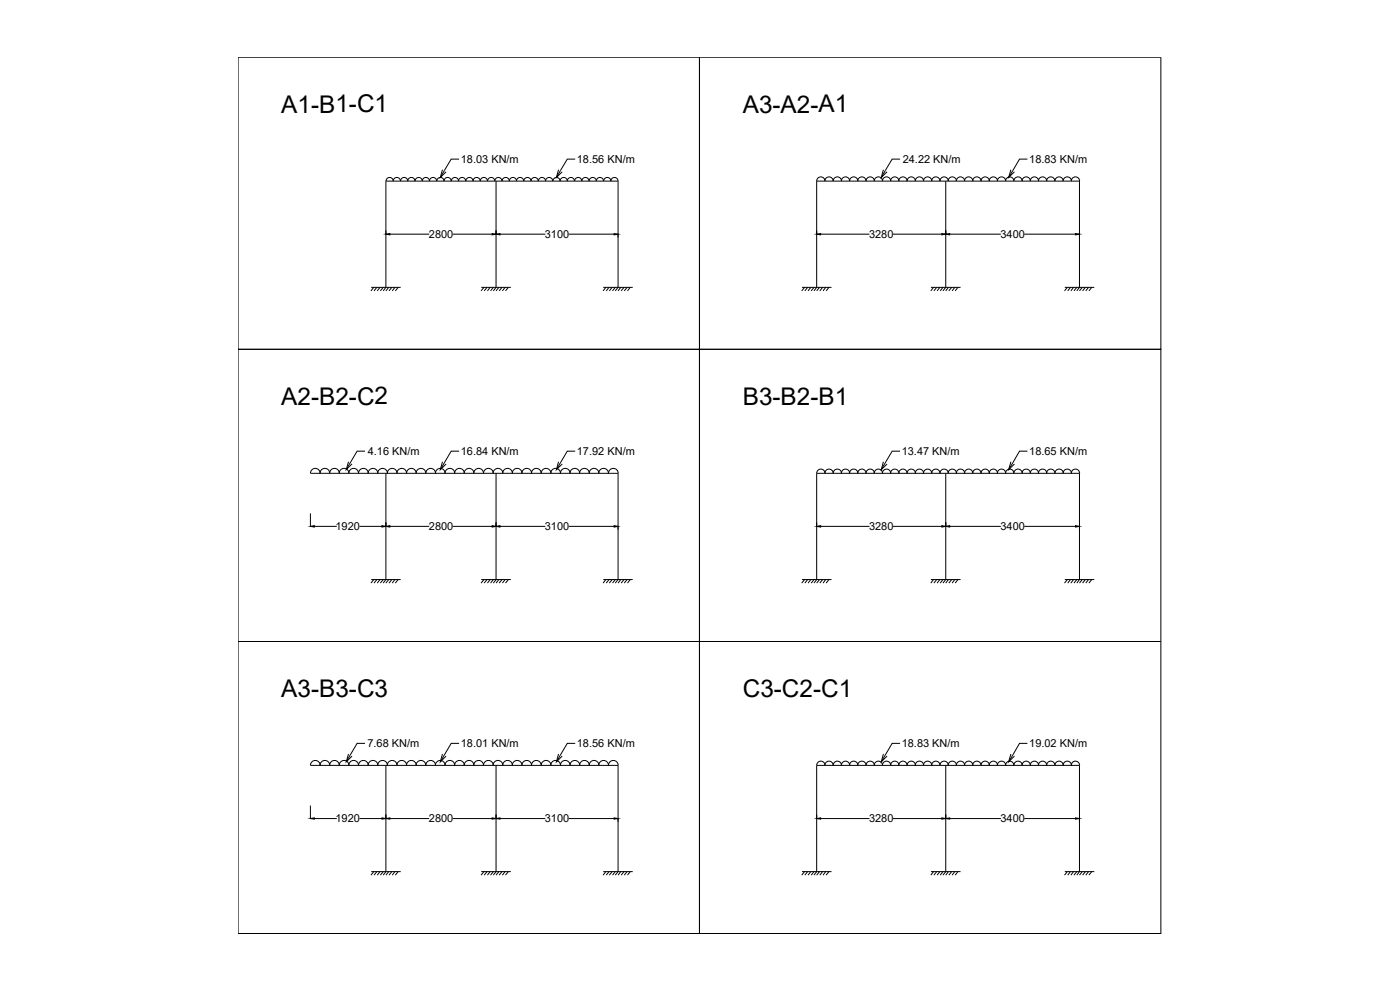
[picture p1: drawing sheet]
<svg xmlns="http://www.w3.org/2000/svg" width="420mm" height="297mm" viewBox="0 0 420 297" stroke-linecap="round" stroke-linejoin="round" font-family="sans-serif">
<!-- layer: 0 -->
<g fill="none" stroke="#000" stroke-width=".3">
<path d="M71.4 17.2h277v87.6h-138.5v-87.6v87.6h-138.5zM115.8 54.3v31.9l-.8 1.1M115.8 54.3h69.7M115.9 54.3a1.08 1.08 0 0 1 1-1.1 1.08 1.08 0 0 1 1.1 1.1 1.08 1.08 0 0 1 1.1-1.1 1.08 1.08 0 0 1 1.1 1.1 1.1 1.1 0 0 1 1.1-1.1 1.1 1.1 0 0 1 1.1 1.1 1.08 1.08 0 0 1 1.1-1.1 1.08 1.08 0 0 1 1 1.1 1.1 1.1 0 0 1 1.1-1.1 1.1 1.1 0 0 1 1.1 1.1 1.08 1.08 0 0 1 1.1-1.1 1.08 1.08 0 0 1 1.1 1.1 1.08 1.08 0 0 1 1.1-1.1 1.08 1.08 0 0 1 1 1.1 1.1 1.1 0 0 1 1.2-1.1 1.1 1.1 0 0 1 1.1 1.1 1.08 1.08 0 0 1 1-1.1 1.08 1.08 0 0 1 1.1 1.1 1.1 1.1 0 0 1 1.1-1.1 1.1 1.1 0 0 1 1.1 1.1 1.08 1.08 0 0 1 1.1-1.1 1.08 1.08 0 0 1 1.1 1.1 1.1 1.1 0 0 1 1.1-1.1 1.1 1.1 0 0 1 1.1 1.1 1.08 1.08 0 0 1 1.1-1.1 1.08 1.08 0 0 1 1 1.1 1.08 1.08 0 0 1 1.1-1.1 1.08 1.08 0 0 1 1.1 1.1 1.1 1.1 0 0 1 1.1-1.1 1.1 1.1 0 0 1 1.1 1.1 1.08 1.08 0 0 1 1.1-1.1 1.08 1.08 0 0 1 1.1 1.1 1.1 1.1 0 0 1 1.1-1.1 1.1 1.1 0 0 1 1.1 1.1 1.08 1.08 0 0 1 1-1.1 1.08 1.08 0 0 1 1.1 1.1 1.08 1.08 0 0 1 1.1-1.1 1.08 1.08 0 0 1 1.1 1.1 1.1 1.1 0 0 1 1.1-1.1 1.1 1.1 0 0 1 1.1 1.1 1.08 1.08 0 0 1 1.1-1.1 1.08 1.08 0 0 1 1 1.1 1.1 1.1 0 0 1 1.1-1.1 1.1 1.1 0 0 1 1.1 1.1 1.08 1.08 0 0 1 1.1-1.1 1.08 1.08 0 0 1 1.1 1.1M132.8 50.9l-.6 2.3 1.7-1.7M137.8 47.7h-2.4l-3.2 5.5M148.9 54.3v31.9l-.8 1.1M165.9 54.3a1.08 1.08 0 0 1 1.1-1.1 1.08 1.08 0 0 1 1.1 1.1 1.08 1.08 0 0 1 1.1-1.1 1.08 1.08 0 0 1 1.1 1.1 1.08 1.08 0 0 1 1-1.1 1.08 1.08 0 0 1 1.1 1.1 1.1 1.1 0 0 1 1.1-1.1 1.1 1.1 0 0 1 1.1 1.1 1.08 1.08 0 0 1 1.1-1.1 1.08 1.08 0 0 1 1.1 1.1M167.6 50.9l-.6 2.3 1.7-1.7M172.6 47.7h-2.3l-3.3 5.5M176.8 54.3a1.08 1.08 0 0 1 1.1-1.1 1.08 1.08 0 0 1 1.1 1.1 1.08 1.08 0 0 1 1.1-1.1 1.08 1.08 0 0 1 1 1.1M181.2 54.3a1.08 1.08 0 0 1 1.1-1.1 1.08 1.08 0 0 1 1 1.1 1.08 1.08 0 0 1 1.1-1.1 1.08 1.08 0 0 1 1.1 1.1"/>
<path d="M185.5 54.3v31.9l-.9 1.1M245.1 54.3a1.25 1.25 0 0 1 1.2-1.2 1.25 1.25 0 0 1 1.3 1.2M245.1 54.3h78.9M245.1 54.3v31.9l-.8 1.1M247.6 54.3a1.25 1.25 0 0 1 1.2-1.2 1.25 1.25 0 0 1 1.2 1.2 1.25 1.25 0 0 1 1.3-1.2 1.25 1.25 0 0 1 1.2 1.2M252.5 54.3a1.25 1.25 0 0 1 1.3-1.2 1.25 1.25 0 0 1 1.2 1.2M255 54.3a1.25 1.25 0 0 1 1.2-1.2 1.25 1.25 0 0 1 1.3 1.2 1.23 1.23 0 0 1 1.2-1.2 1.23 1.23 0 0 1 1.2 1.2 1.25 1.25 0 0 1 1.3-1.2 1.25 1.25 0 0 1 1.2 1.2 1.23 1.23 0 0 1 1.2-1.2 1.23 1.23 0 0 1 1.3 1.2 1.23 1.23 0 0 1 1.2-1.2 1.23 1.23 0 0 1 1.2 1.2M265.1 50.9l-.6 2.3 1.7-1.7M267.3 54.3a1.25 1.25 0 0 1 1.2-1.2 1.25 1.25 0 0 1 1.3 1.2M269.7 54.3a1.25 1.25 0 0 1 1.3-1.2 1.25 1.25 0 0 1 1.2 1.2 1.25 1.25 0 0 1 1.3-1.2 1.25 1.25 0 0 1 1.2 1.2M270.1 47.7h-2.4l-3.2 5.5M274.7 54.3a1.25 1.25 0 0 1 1.2-1.2 1.25 1.25 0 0 1 1.3 1.2 1.23 1.23 0 0 1 1.2-1.2 1.23 1.23 0 0 1 1.2 1.2 1.23 1.23 0 0 1 1.3-1.2 1.23 1.23 0 0 1 1.2 1.2 1.25 1.25 0 0 1 1.2-1.2 1.25 1.25 0 0 1 1.3 1.2 1.23 1.23 0 0 1 1.2-1.2 1.23 1.23 0 0 1 1.2 1.2"/>
<path d="M283.8 54.3v31.9l-.8 1.1M287 54.3a1.25 1.25 0 0 1 1.3-1.2 1.25 1.25 0 0 1 1.2 1.2M289.5 54.3a1.25 1.25 0 0 1 1.2-1.2 1.25 1.25 0 0 1 1.3 1.2 1.23 1.23 0 0 1 1.2-1.2 1.23 1.23 0 0 1 1.2 1.2 1.25 1.25 0 0 1 1.3-1.2 1.25 1.25 0 0 1 1.2 1.2 1.23 1.23 0 0 1 1.2-1.2 1.23 1.23 0 0 1 1.3 1.2M299.3 54.3a1.25 1.25 0 0 1 1.3-1.2 1.25 1.25 0 0 1 1.2 1.2M301.8 54.3a1.25 1.25 0 0 1 1.2-1.2 1.25 1.25 0 0 1 1.3 1.2 1.25 1.25 0 0 1 1.2-1.2 1.25 1.25 0 0 1 1.3 1.2M303.4 50.9l-.7 2.3 1.7-1.7M306.7 54.3a1.25 1.25 0 0 1 1.3-1.2 1.25 1.25 0 0 1 1.2 1.2M308.3 47.7h-2.3l-3.3 5.5M309.2 54.3a1.25 1.25 0 0 1 1.2-1.2 1.25 1.25 0 0 1 1.3 1.2 1.23 1.23 0 0 1 1.2-1.2 1.23 1.23 0 0 1 1.2 1.2M314.1 54.3a1.25 1.25 0 0 1 1.2-1.2 1.25 1.25 0 0 1 1.3 1.2 1.25 1.25 0 0 1 1.2-1.2 1.25 1.25 0 0 1 1.3 1.2M319.1 54.3a1.25 1.25 0 0 1 1.2-1.2 1.25 1.25 0 0 1 1.2 1.2M321.5 54.3a1.25 1.25 0 0 1 1.3-1.2 1.25 1.25 0 0 1 1.2 1.2"/>
<path d="M324 54.3v31.9l-.8 1.1M117 70.3h11.8M135.9 70.3h11.8M150.1 70.3h13.5M170.7 70.3h13.6M246.3 70.3h14.6M268 70.3h14.6M285 70.3h15.4M307.4 70.3h15.4M111.4 86.2h8.9M112.2 86.2l-.9 1.1M113.1 86.2l-.8 1.1"/>
<path d="M114 86.2l-.8 1.1M115 86.2l-.8 1.1M116.7 86.2l-.9 1.1M117.6 86.2l-.9 1.1M118.5 86.2l-.8 1.1M119.5 86.2l-.9 1.1M144.4 86.2h8.9M145.2 86.2l-.8 1.1M146.2 86.2l-.9 1.1M147.1 86.2l-.8 1.1M148.1 86.2l-.9 1.1M149.7 86.2l-.8 1.1"/>
<path d="M150.7 86.2l-.9 1.1M151.6 86.2l-.8 1.1M152.6 86.2l-.9 1.1M181 86.2h8.9M181.8 86.2l-.8 1.1M182.8 86.2l-.9 1.1M183.7 86.2l-.8 1.1M184.6 86.2l-.8 1.1M186.3 86.2l-.8 1.1M187.3 86.2l-.9 1.1M188.2 86.2l-.8 1.1M189.1 86.2l-.8 1.1"/>
<path d="M240.7 86.2h8.8M241.5 86.2l-.9 1.1M242.4 86.2l-.9 1.1M243.3 86.2l-.8 1.1M244.3 86.2l-.9 1.1M245.9 86.2l-.8 1.1M246.9 86.2l-.9 1.1M247.8 86.2l-.8 1.1M248.8 86.2l-.9 1.1M279.4 86.2h8.9M280.1 86.2l-.8 1.1M281.1 86.2l-.8 1.1"/>
<path d="M282.1 86.2l-.9 1.1M283 86.2l-.8 1.1M284.6 86.2l-.8 1.1M285.6 86.2l-.8 1.1M286.5 86.2l-.8 1.1M287.5 86.2l-.8 1.1M319.6 86.2h8.8M320.3 86.2l-.8 1.1M321.3 86.2l-.9 1.1M322.2 86.2l-.8 1.1M323.2 86.2l-.9 1.1M324.8 86.2l-.8 1.1"/>
<path d="M325.7 86.2l-.8 1.1M326.7 86.2l-.8 1.1M327.6 86.2l-.8 1.1M71.4 104.8h138.5v175.3h-138.5zM209.9 104.8h138.5v175.3h-138.5zM104.6 138.5l-.7 2.4 1.7-1.7M109.5 135.4h-2.3l-3.3 5.5M132.8 138.5l-.6 2.4 1.7-1.7M137.8 135.4h-2.4l-3.2 5.5M167.6 138.5l-.6 2.4 1.7-1.7M172.6 135.4h-2.3l-3.3 5.5M265.1 138.5l-.6 2.4 1.7-1.7"/>
<path d="M270.1 135.4h-2.4l-3.2 5.5M303.4 138.5l-.7 2.4 1.7-1.7M308.3 135.4h-2.3l-3.3 5.5M93.2 154v3.9M94.3 157.9h6.8M96 142a1.46 1.46 0 0 1 1.5-1.5 1.46 1.46 0 0 1 1.5 1.5M96.1 142a1.46 1.46 0 0 0-1.5-1.5 1.46 1.46 0 0 0-1.4 1.5h92.3v31.9l-.9 1M98.9 142a1.46 1.46 0 0 1 1.5-1.5 1.46 1.46 0 0 1 1.4 1.5 1.44 1.44 0 0 1 1.5-1.5 1.44 1.44 0 0 1 1.4 1.5M104.7 142a1.46 1.46 0 0 1 1.4-1.5 1.46 1.46 0 0 1 1.5 1.5 1.46 1.46 0 0 1 1.5-1.5 1.46 1.46 0 0 1 1.4 1.5M107.9 157.9h6.7M110.5 142a1.46 1.46 0 0 1 1.4-1.5 1.46 1.46 0 0 1 1.5 1.5 1.44 1.44 0 0 1 1.4-1.5 1.44 1.44 0 0 1 1.5 1.5M115.8 142v31.9l-.8 1"/>
<path d="M116.2 142a1.46 1.46 0 0 1 1.5-1.5 1.46 1.46 0 0 1 1.5 1.5 1.44 1.44 0 0 1 1.4-1.5 1.44 1.44 0 0 1 1.4 1.5 1.44 1.44 0 0 1 1.5-1.5 1.44 1.44 0 0 1 1.4 1.5M117 157.9h11.8M124.9 142a1.46 1.46 0 0 1 1.4-1.5 1.46 1.46 0 0 1 1.5 1.5 1.46 1.46 0 0 1 1.5-1.5 1.46 1.46 0 0 1 1.4 1.5 1.44 1.44 0 0 1 1.5-1.5 1.44 1.44 0 0 1 1.4 1.5M133.5 142a1.46 1.46 0 0 1 1.5-1.5 1.46 1.46 0 0 1 1.5 1.5M135.9 157.9h11.8M136.4 142a1.46 1.46 0 0 1 1.5-1.5 1.46 1.46 0 0 1 1.4 1.5 1.44 1.44 0 0 1 1.5-1.5 1.44 1.44 0 0 1 1.4 1.5M142.2 142a1.46 1.46 0 0 1 1.4-1.5 1.46 1.46 0 0 1 1.5 1.5 1.46 1.46 0 0 1 1.5-1.5 1.46 1.46 0 0 1 1.4 1.5M148 142a1.46 1.46 0 0 1 1.4-1.5 1.46 1.46 0 0 1 1.5 1.5 1.44 1.44 0 0 1 1.4-1.5 1.44 1.44 0 0 1 1.5 1.5M148.9 142v31.9l-.8 1M150.1 157.9h13.5M153.7 142a1.46 1.46 0 0 1 1.5-1.5 1.46 1.46 0 0 1 1.5 1.5M156.6 142a1.46 1.46 0 0 1 1.5-1.5 1.46 1.46 0 0 1 1.4 1.5 1.44 1.44 0 0 1 1.5-1.5 1.44 1.44 0 0 1 1.4 1.5 1.46 1.46 0 0 1 1.5-1.5 1.46 1.46 0 0 1 1.4 1.5"/>
<path d="M165.3 142a1.46 1.46 0 0 1 1.5-1.5 1.46 1.46 0 0 1 1.4 1.5 1.44 1.44 0 0 1 1.5-1.5 1.44 1.44 0 0 1 1.4 1.5 1.44 1.44 0 0 1 1.4-1.5 1.44 1.44 0 0 1 1.5 1.5M170.7 157.9h13.6M173.9 142a1.46 1.46 0 0 1 1.5-1.5 1.46 1.46 0 0 1 1.5 1.5 1.44 1.44 0 0 1 1.4-1.5 1.44 1.44 0 0 1 1.4 1.5M179.7 142a1.46 1.46 0 0 1 1.5-1.5 1.46 1.46 0 0 1 1.4 1.5 1.46 1.46 0 0 1 1.5-1.5 1.46 1.46 0 0 1 1.4 1.5M245.1 142a1.25 1.25 0 0 1 1.2-1.3 1.25 1.25 0 0 1 1.3 1.3M245.1 142h78.9M245.1 142v31.9l-.8 1M246.3 157.9h14.6M247.6 142a1.25 1.25 0 0 1 1.2-1.3 1.25 1.25 0 0 1 1.2 1.3 1.25 1.25 0 0 1 1.3-1.3 1.25 1.25 0 0 1 1.2 1.3M252.5 142a1.25 1.25 0 0 1 1.3-1.3 1.25 1.25 0 0 1 1.2 1.3M255 142a1.25 1.25 0 0 1 1.2-1.3 1.25 1.25 0 0 1 1.3 1.3 1.23 1.23 0 0 1 1.2-1.3 1.23 1.23 0 0 1 1.2 1.3 1.25 1.25 0 0 1 1.3-1.3 1.25 1.25 0 0 1 1.2 1.3 1.23 1.23 0 0 1 1.2-1.3 1.23 1.23 0 0 1 1.3 1.3 1.23 1.23 0 0 1 1.2-1.3 1.23 1.23 0 0 1 1.2 1.3M267.3 142a1.25 1.25 0 0 1 1.2-1.3 1.25 1.25 0 0 1 1.3 1.3"/>
<path d="M268 157.9h14.6M269.7 142a1.25 1.25 0 0 1 1.3-1.3 1.25 1.25 0 0 1 1.2 1.3 1.25 1.25 0 0 1 1.3-1.3 1.25 1.25 0 0 1 1.2 1.3M274.7 142a1.25 1.25 0 0 1 1.2-1.3 1.25 1.25 0 0 1 1.3 1.3 1.23 1.23 0 0 1 1.2-1.3 1.23 1.23 0 0 1 1.2 1.3 1.23 1.23 0 0 1 1.3-1.3 1.23 1.23 0 0 1 1.2 1.3 1.25 1.25 0 0 1 1.2-1.3 1.25 1.25 0 0 1 1.3 1.3 1.23 1.23 0 0 1 1.2-1.3 1.23 1.23 0 0 1 1.2 1.3M283.8 142v31.9l-.8 1M285 157.9h15.4M287 142a1.25 1.25 0 0 1 1.3-1.3 1.25 1.25 0 0 1 1.2 1.3M289.5 142a1.25 1.25 0 0 1 1.2-1.3 1.25 1.25 0 0 1 1.3 1.3 1.23 1.23 0 0 1 1.2-1.3 1.23 1.23 0 0 1 1.2 1.3 1.25 1.25 0 0 1 1.3-1.3 1.25 1.25 0 0 1 1.2 1.3 1.23 1.23 0 0 1 1.2-1.3 1.23 1.23 0 0 1 1.3 1.3M299.3 142a1.25 1.25 0 0 1 1.3-1.3 1.25 1.25 0 0 1 1.2 1.3M301.8 142a1.25 1.25 0 0 1 1.2-1.3 1.25 1.25 0 0 1 1.3 1.3 1.25 1.25 0 0 1 1.2-1.3 1.25 1.25 0 0 1 1.3 1.3M306.7 142a1.25 1.25 0 0 1 1.3-1.3 1.25 1.25 0 0 1 1.2 1.3M307.4 157.9h15.4M309.2 142a1.25 1.25 0 0 1 1.2-1.3 1.25 1.25 0 0 1 1.3 1.3 1.23 1.23 0 0 1 1.2-1.3 1.23 1.23 0 0 1 1.2 1.3"/>
<path d="M314.1 142a1.25 1.25 0 0 1 1.2-1.3 1.25 1.25 0 0 1 1.3 1.3 1.25 1.25 0 0 1 1.2-1.3 1.25 1.25 0 0 1 1.3 1.3M319.1 142a1.25 1.25 0 0 1 1.2-1.3 1.25 1.25 0 0 1 1.2 1.3M321.5 142a1.25 1.25 0 0 1 1.3-1.3 1.25 1.25 0 0 1 1.2 1.3M324 142v31.9l-.8 1M111.4 173.9h8.9M112.2 173.9l-.9 1M113.1 173.9l-.8 1M114 173.9l-.8 1M115 173.9l-.8 1M116.7 173.9l-.9 1M117.6 173.9l-.9 1M118.5 173.9l-.8 1"/>
<path d="M119.5 173.9l-.9 1M144.4 173.9h8.9M145.2 173.9l-.8 1M146.2 173.9l-.9 1M147.1 173.9l-.8 1M148.1 173.9l-.9 1M149.7 173.9l-.8 1M150.7 173.9l-.9 1M151.6 173.9l-.8 1M152.6 173.9l-.9 1M181 173.9h8.9M181.8 173.9l-.8 1"/>
<path d="M182.8 173.9l-.9 1M183.7 173.9l-.8 1M184.6 173.9l-.8 1M186.3 173.9l-.8 1M187.3 173.9l-.9 1M188.2 173.9l-.8 1M189.1 173.9l-.8 1M240.7 173.9h8.8M241.5 173.9l-.9 1M242.4 173.9l-.9 1M243.3 173.9l-.8 1M244.3 173.9l-.9 1"/>
<path d="M245.9 173.9l-.8 1M246.9 173.9l-.9 1M247.8 173.9l-.8 1M248.8 173.9l-.9 1M279.4 173.9h8.9M280.1 173.9l-.8 1M281.1 173.9l-.8 1M282.1 173.9l-.9 1M283 173.9l-.8 1M284.6 173.9l-.8 1M285.6 173.9l-.8 1M286.5 173.9l-.8 1"/>
<path d="M287.5 173.9l-.8 1M319.6 173.9h8.8M320.3 173.9l-.8 1M321.3 173.9l-.9 1M322.2 173.9l-.8 1M323.2 173.9l-.9 1M324.8 173.9l-.8 1M325.7 173.9l-.8 1M326.7 173.9l-.8 1M327.6 173.9l-.8 1M71.4 192.5h277M93.2 229.6a1.46 1.46 0 0 1 1.4-1.4 1.46 1.46 0 0 1 1.5 1.4"/>
<path d="M93.2 229.6h92.3v31.9l-.9 1.1M96 229.6a1.46 1.46 0 0 1 1.5-1.4 1.46 1.46 0 0 1 1.5 1.4M98.9 229.6a1.46 1.46 0 0 1 1.5-1.4 1.46 1.46 0 0 1 1.4 1.4 1.44 1.44 0 0 1 1.5-1.4 1.44 1.44 0 0 1 1.4 1.4M104.6 226.2l-.7 2.4 1.7-1.7M104.7 229.6a1.46 1.46 0 0 1 1.4-1.4 1.46 1.46 0 0 1 1.5 1.4 1.46 1.46 0 0 1 1.5-1.4 1.46 1.46 0 0 1 1.4 1.4M109.5 223h-2.3l-3.3 5.6M110.5 229.6a1.46 1.46 0 0 1 1.4-1.4 1.46 1.46 0 0 1 1.5 1.4 1.44 1.44 0 0 1 1.4-1.4 1.44 1.44 0 0 1 1.5 1.4M115.8 229.6v31.9l-.8 1.1M116.2 229.6a1.46 1.46 0 0 1 1.5-1.4 1.46 1.46 0 0 1 1.5 1.4 1.44 1.44 0 0 1 1.4-1.4 1.44 1.44 0 0 1 1.4 1.4 1.44 1.44 0 0 1 1.5-1.4 1.44 1.44 0 0 1 1.4 1.4M124.9 229.6a1.46 1.46 0 0 1 1.4-1.4 1.46 1.46 0 0 1 1.5 1.4 1.46 1.46 0 0 1 1.5-1.4 1.46 1.46 0 0 1 1.4 1.4 1.44 1.44 0 0 1 1.5-1.4 1.44 1.44 0 0 1 1.4 1.4M132.8 226.2l-.6 2.4 1.7-1.7M133.5 229.6a1.46 1.46 0 0 1 1.5-1.4 1.46 1.46 0 0 1 1.5 1.4"/>
<path d="M136.4 229.6a1.46 1.46 0 0 1 1.5-1.4 1.46 1.46 0 0 1 1.4 1.4 1.44 1.44 0 0 1 1.5-1.4 1.44 1.44 0 0 1 1.4 1.4M137.8 223h-2.4l-3.2 5.6M142.2 229.6a1.46 1.46 0 0 1 1.4-1.4 1.46 1.46 0 0 1 1.5 1.4 1.46 1.46 0 0 1 1.5-1.4 1.46 1.46 0 0 1 1.4 1.4M148 229.6a1.46 1.46 0 0 1 1.4-1.4 1.46 1.46 0 0 1 1.5 1.4 1.44 1.44 0 0 1 1.4-1.4 1.44 1.44 0 0 1 1.5 1.4M148.9 229.6v31.9l-.8 1.1M153.7 229.6a1.46 1.46 0 0 1 1.5-1.4 1.46 1.46 0 0 1 1.5 1.4M156.6 229.6a1.46 1.46 0 0 1 1.5-1.4 1.46 1.46 0 0 1 1.4 1.4 1.44 1.44 0 0 1 1.5-1.4 1.44 1.44 0 0 1 1.4 1.4 1.46 1.46 0 0 1 1.5-1.4 1.46 1.46 0 0 1 1.4 1.4M165.3 229.6a1.46 1.46 0 0 1 1.5-1.4 1.46 1.46 0 0 1 1.4 1.4 1.44 1.44 0 0 1 1.5-1.4 1.44 1.44 0 0 1 1.4 1.4 1.44 1.44 0 0 1 1.4-1.4 1.44 1.44 0 0 1 1.5 1.4M167.6 226.2l-.6 2.4 1.7-1.7M172.6 223h-2.3l-3.3 5.6M173.9 229.6a1.46 1.46 0 0 1 1.5-1.4 1.46 1.46 0 0 1 1.5 1.4 1.44 1.44 0 0 1 1.4-1.4 1.44 1.44 0 0 1 1.4 1.4M179.7 229.6a1.46 1.46 0 0 1 1.5-1.4 1.46 1.46 0 0 1 1.4 1.4 1.46 1.46 0 0 1 1.5-1.4 1.46 1.46 0 0 1 1.4 1.4"/>
<path d="M245.1 229.6a1.25 1.25 0 0 1 1.2-1.2 1.25 1.25 0 0 1 1.3 1.2M247.6 229.6a1.25 1.25 0 0 1 1.2-1.2 1.25 1.25 0 0 1 1.2 1.2 1.25 1.25 0 0 1 1.3-1.2 1.25 1.25 0 0 1 1.2 1.2M252.5 229.6a1.25 1.25 0 0 1 1.3-1.2 1.25 1.25 0 0 1 1.2 1.2M255 229.6a1.25 1.25 0 0 1 1.2-1.2 1.25 1.25 0 0 1 1.3 1.2 1.23 1.23 0 0 1 1.2-1.2 1.23 1.23 0 0 1 1.2 1.2 1.25 1.25 0 0 1 1.3-1.2 1.25 1.25 0 0 1 1.2 1.2 1.23 1.23 0 0 1 1.2-1.2 1.23 1.23 0 0 1 1.3 1.2 1.23 1.23 0 0 1 1.2-1.2 1.23 1.23 0 0 1 1.2 1.2M265.1 226.2l-.6 2.4 1.7-1.7M267.3 229.6a1.25 1.25 0 0 1 1.2-1.2 1.25 1.25 0 0 1 1.3 1.2M269.7 229.6a1.25 1.25 0 0 1 1.3-1.2 1.25 1.25 0 0 1 1.2 1.2 1.25 1.25 0 0 1 1.3-1.2 1.25 1.25 0 0 1 1.2 1.2M270.1 223h-2.4l-3.2 5.6M274.7 229.6a1.25 1.25 0 0 1 1.2-1.2 1.25 1.25 0 0 1 1.3 1.2 1.23 1.23 0 0 1 1.2-1.2 1.23 1.23 0 0 1 1.2 1.2 1.23 1.23 0 0 1 1.3-1.2 1.23 1.23 0 0 1 1.2 1.2 1.25 1.25 0 0 1 1.2-1.2 1.25 1.25 0 0 1 1.3 1.2 1.23 1.23 0 0 1 1.2-1.2 1.23 1.23 0 0 1 1.2 1.2M283.8 229.6v31.9l-.8 1.1M287 229.6a1.25 1.25 0 0 1 1.3-1.2 1.25 1.25 0 0 1 1.2 1.2M289.5 229.6a1.25 1.25 0 0 1 1.2-1.2 1.25 1.25 0 0 1 1.3 1.2 1.23 1.23 0 0 1 1.2-1.2 1.23 1.23 0 0 1 1.2 1.2 1.25 1.25 0 0 1 1.3-1.2 1.25 1.25 0 0 1 1.2 1.2 1.23 1.23 0 0 1 1.2-1.2 1.23 1.23 0 0 1 1.3 1.2"/>
<path d="M299.3 229.6a1.25 1.25 0 0 1 1.3-1.2 1.25 1.25 0 0 1 1.2 1.2M301.8 229.6a1.25 1.25 0 0 1 1.2-1.2 1.25 1.25 0 0 1 1.3 1.2 1.25 1.25 0 0 1 1.2-1.2 1.25 1.25 0 0 1 1.3 1.2M303.4 226.2l-.7 2.4 1.7-1.7M306.7 229.6a1.25 1.25 0 0 1 1.3-1.2 1.25 1.25 0 0 1 1.2 1.2M308.3 223h-2.3l-3.3 5.6M309.2 229.6a1.25 1.25 0 0 1 1.2-1.2 1.25 1.25 0 0 1 1.3 1.2 1.23 1.23 0 0 1 1.2-1.2 1.23 1.23 0 0 1 1.2 1.2M314.1 229.6a1.25 1.25 0 0 1 1.2-1.2 1.25 1.25 0 0 1 1.3 1.2 1.25 1.25 0 0 1 1.2-1.2 1.25 1.25 0 0 1 1.3 1.2M319.1 229.6a1.25 1.25 0 0 1 1.2-1.2 1.25 1.25 0 0 1 1.2 1.2M321.5 229.6a1.25 1.25 0 0 1 1.3-1.2 1.25 1.25 0 0 1 1.2 1.2M93.2 241.7v3.9M94.3 245.6h6.8M107.9 245.6h6.7"/>
<path d="M117 245.6h11.8M135.9 245.6h11.8M150.1 245.6h13.5M170.7 245.6h13.6M246.3 245.6h14.6M268 245.6h14.6M285 245.6h15.4M307.4 245.6h15.4M111.4 261.5h8.9M112.2 261.5l-.9 1.1M113.1 261.5l-.8 1.1M114 261.5l-.8 1.1"/>
<path d="M115 261.5l-.8 1.1M116.7 261.5l-.9 1.1M117.6 261.5l-.9 1.1M118.5 261.5l-.8 1.1M119.5 261.5l-.9 1.1M144.4 261.5h8.9M145.2 261.5l-.8 1.1M146.2 261.5l-.9 1.1M147.1 261.5l-.8 1.1M148.1 261.5l-.9 1.1M149.7 261.5l-.8 1.1M150.7 261.5l-.9 1.1"/>
<path d="M151.6 261.5l-.8 1.1M152.6 261.5l-.9 1.1M181 261.5h8.9M181.8 261.5l-.8 1.1M182.8 261.5l-.9 1.1M183.7 261.5l-.8 1.1M184.6 261.5l-.8 1.1M186.3 261.5l-.8 1.1M187.3 261.5l-.9 1.1M188.2 261.5l-.8 1.1M189.1 261.5l-.8 1.1M240.7 261.5h8.8"/>
<path d="M241.5 261.5l-.9 1.1M242.4 261.5l-.9 1.1M243.3 261.5l-.8 1.1M244.3 262.6l.8-1.1v-31.9h78.9v31.9l-.8 1.1M244.3 261.5l-.9 1.1M245.9 261.5l-.8 1.1M246.9 261.5l-.9 1.1M247.8 261.5l-.8 1.1M248.8 261.5l-.9 1.1M279.4 261.5h8.9M280.1 261.5l-.8 1.1M281.1 261.5l-.8 1.1"/>
<path d="M282.1 261.5l-.9 1.1M283 261.5l-.8 1.1M284.6 261.5l-.8 1.1M285.6 261.5l-.8 1.1M286.5 261.5l-.8 1.1M287.5 261.5l-.8 1.1M319.6 261.5h8.8M320.3 261.5l-.8 1.1M321.3 261.5l-.9 1.1M322.2 261.5l-.8 1.1M323.2 261.5l-.9 1.1M324.8 261.5l-.8 1.1"/>
<path d="M325.7 261.5l-.8 1.1M326.7 261.5l-.8 1.1M327.6 261.5l-.8 1.1M71.4 280.1h.1M71.4 280.1h277M319.3 280.1h.1"/>
</g>
<g fill="#000" stroke="#000" stroke-width=".3">
<path d="M115.8 70.3l1.2-.2v.4zM147.7 70.1l1.2 .2-1.2 .2zM148.9 70.3l1.2-.2v.4zM184.3 70.1l1.2 .2-1.2 .2zM245.1 70.3l1.2-.2v.4zM282.6 70.1l1.2 .2-1.2 .2zM283.8 70.3l1.2-.2v.4zM322.8 70.1l1.2 .2-1.2 .2zM93.2 157.9l1.1-.2v.4zM114.6 157.7l1.2 .2-1.2 .2zM115.8 157.9l1.2-.2v.4zM147.7 157.7l1.2 .2-1.2 .2z"/>
<path d="M148.9 157.9l1.2-.2v.4zM184.3 157.7l1.2 .2-1.2 .2zM245.1 157.9l1.2-.2v.4zM282.6 157.7l1.2 .2-1.2 .2zM283.8 157.9l1.2-.2v.4zM322.8 157.7l1.2 .2-1.2 .2zM93.2 245.6l1.1-.2v.4zM114.6 245.4l1.2 .2-1.2 .2zM115.8 245.6l1.2-.2v.4zM147.7 245.4l1.2 .2-1.2 .2zM148.9 245.6l1.2-.2v.4zM184.3 245.4l1.2 .2-1.2 .2z"/>
<path d="M245.1 245.6l1.2-.2v.4zM282.6 245.4l1.2 .2-1.2 .2zM283.8 245.6l1.2-.2v.4zM322.8 245.4l1.2 .2-1.2 .2z"/>
</g>
<g font-size="7.3">
<text x="84.4" y="33.8">A1-B1-C1</text>
<text x="222.9" y="33.8">A3-A2-A1</text>
<text x="84.4" y="121.4">A2-B2-C2</text>
<text x="222.9" y="121.4">B3-B2-B1</text>
<text x="84.4" y="209.1">A3-B3-C3</text>
<text x="222.9" y="209.1">C3-C2-C1</text>
</g>
<g font-size="3.3">
<text x="138.3" y="48.9">18.03 KN/m</text>
<text x="173.1" y="48.9">18.56 KN/m</text>
<text x="270.9" y="48.9">24.22 KN/m</text>
<text x="308.9" y="48.9">18.83 KN/m</text>
<text x="128.7" y="71.4">2800</text>
<text x="163.5" y="71.4">3100</text>
<text x="260.8" y="71.4">3280</text>
<text x="300.3" y="71.4">3400</text>
<text x="110.4" y="136.6">4.16 KN/m</text>
<text x="138.3" y="136.6">16.84 KN/m</text>
<text x="173.1" y="136.6">17.92 KN/m</text>
<text x="270.6" y="136.6">13.47 KN/m</text>
<text x="308.9" y="136.6">18.65 KN/m</text>
<text x="100.7" y="159.1">1920</text>
<text x="128.7" y="159.1">2800</text>
<text x="163.5" y="159.1">3100</text>
<text x="260.8" y="159.1">3280</text>
<text x="300.3" y="159.1">3400</text>
<text x="110.3" y="224.2">7.68 KN/m</text>
<text x="138.3" y="224.2">18.01 KN/m</text>
<text x="173.1" y="224.2">18.56 KN/m</text>
<text x="270.6" y="224.2">18.83 KN/m</text>
<text x="308.9" y="224.2">19.02 KN/m</text>
<text x="100.7" y="246.7">1920</text>
<text x="128.7" y="246.7">2800</text>
<text x="163.5" y="246.7">3100</text>
<text x="260.8" y="246.7">3280</text>
<text x="300.3" y="246.7">3400</text>
</g>
</svg>
